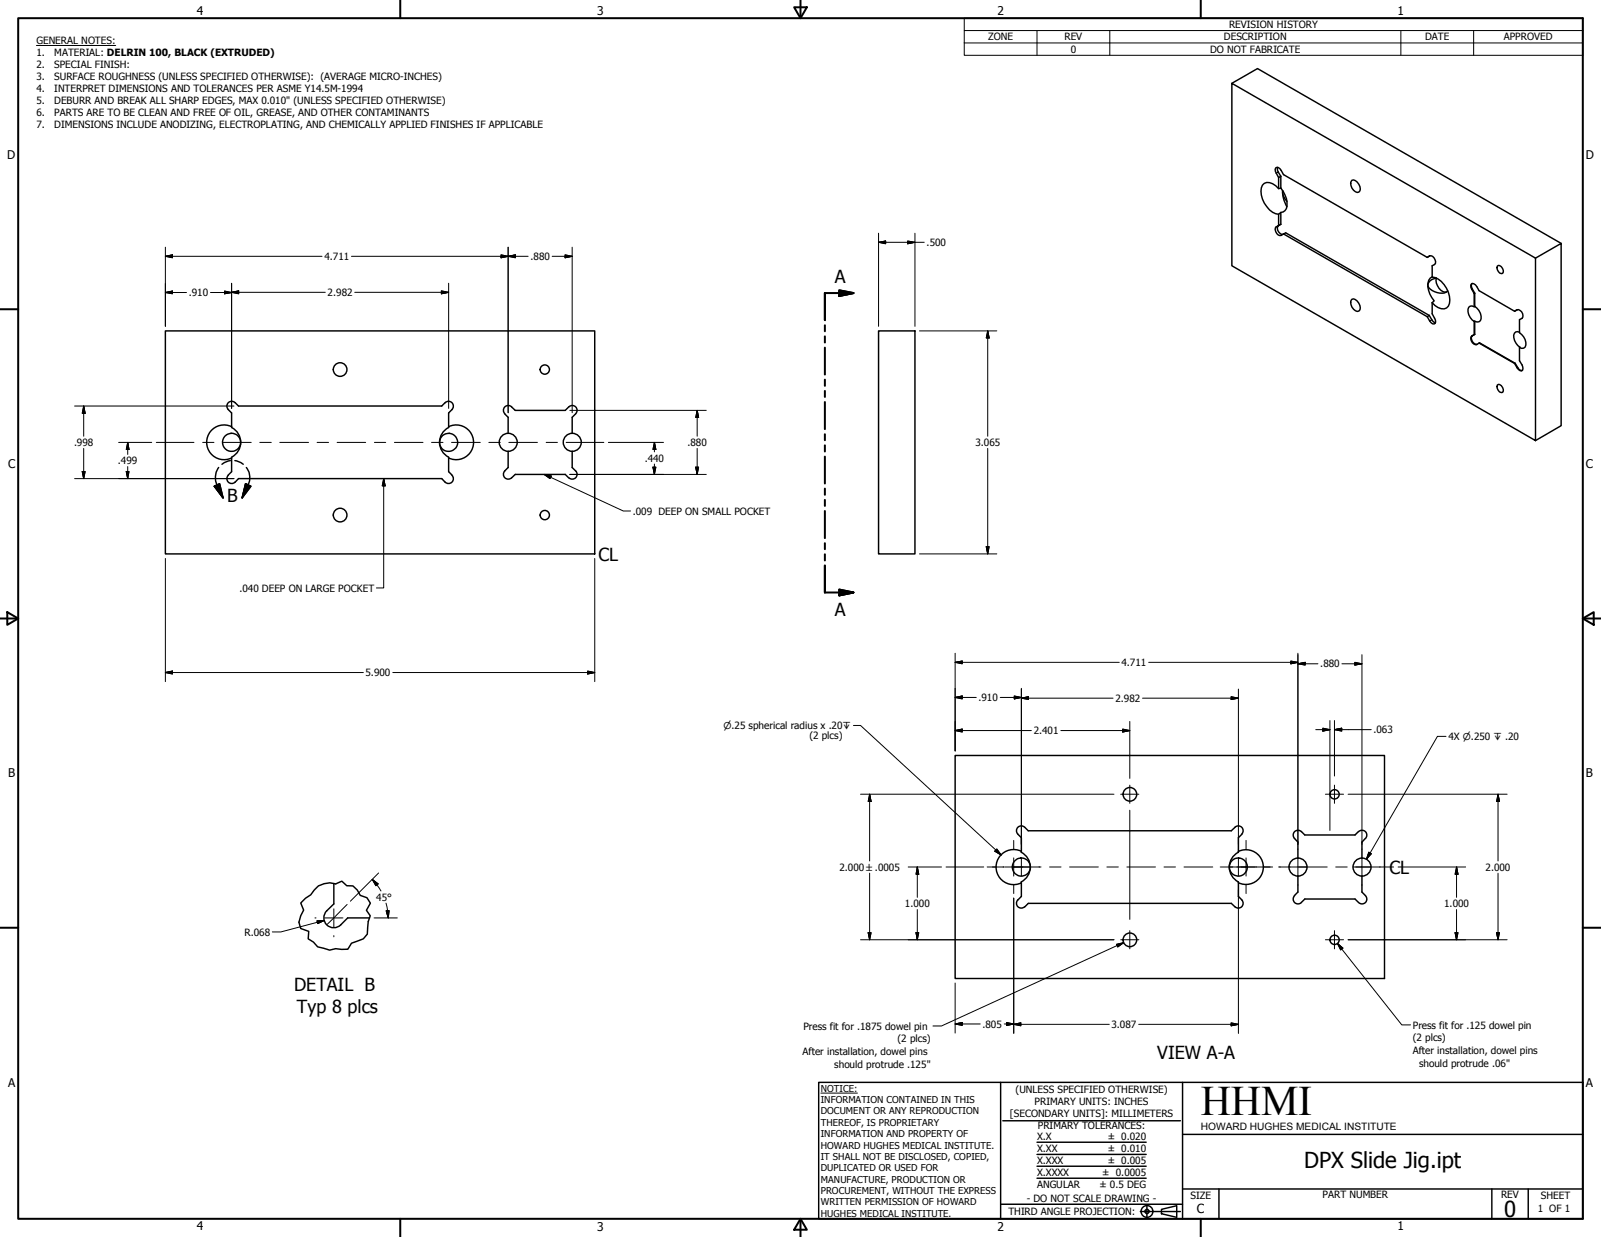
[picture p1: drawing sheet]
<svg xmlns="http://www.w3.org/2000/svg" width="559mm" height="432mm" viewBox="0 0 559 432" stroke-linecap="round" stroke-linejoin="round" font-family="sans-serif">
<!-- layer: Visible (ANSI) -->
<g fill="none" stroke="#000" stroke-width=".51">
<path d="M430 29.1l105.9 61v63.7l-105.9-61zM430 29.1l8.9-5.2 106 61.1M445.9 58.4a3.4 3.4 0 0 0 1.1 3.1M441.3 64a4.1 4.1 0 0 1 5 1.8l.7-.1a7.8 7.8 0 0 1 2 7.1l-.5 .7-2.2 1.3a7.8 7.8 0 0 1-6.1-6.7 3.9 3.9 0 0 1 1.1-4.1zM446.3 74.8v3.9l-.8 .5a1.96 1.96 0 0 0 1.7 3l.8-.5M446.3 62l-1.2-2.2 .2-1.2 .3-.2 1.1 .5 1.3 2.1 50.2 28.9M446.3 62v3.8M447 74.2v4.1l-.8 .5a1.98 1.98 0 0 0 1.6 3M447 61.5v4.2M447 61.5l-.7 .5M449.2 70.3a4.8 4.8 0 0 1-1.5-3.8 10 10 0 0 0 1.5 5.6M471.9 62.9a2.87 2.87 0 0 1 2.8 3.7l-.4 .5a2.81 2.81 0 0 1-2.7-3.7z"/>
<path d="M448 81.7l50.2 28.9M448 81.7l.8-.4 50.1 28.8M498.2 89.9l.8-.6a1.94 1.94 0 0 1 1.7 3l-.8 .5v3.9M499 89.3l-.8 .6M499.9 96.7a8.1 8.1 0 0 1 5.6 10.2 2.54 2.54 0 0 1-3.5 .5l-2.1-1.7M499.9 96.6a3.5 3.5 0 0 0-1.3 4.7l.4 1.3 1.6 2.4-.7 .7M501.3 97.1a4 4 0 0 0 3.6 4.8M501.4 97.1a2.81 2.81 0 0 0-3 2.7 5.3 5.3 0 0 0 6.4 2.2l.5-.5M513.8 99a1.59 1.59 0 0 0 .1 1.9l.8 1.5M522.6 92.9l.4-.3a1.96 1.96 0 0 1 1.4 2.8 1.91 1.91 0 0 1-1.8-2.5zM535.9 90.1l9-5.1v63.6l-9 5.2M57.7 115.5h149.9v77.9h-149.9z"/>
<path d="M306.6 115.5h12.7v77.9h-12.7zM471.9 104.5a2.87 2.87 0 0 1 2.8 3.6l-.4 .5a2.81 2.81 0 0 1-2.7-3.7zM498.9 110.1a4 4 0 0 0 2.1 2.6M498.9 110.1l-.7 .5M499.9 105.7v3.8l1.1 2.3 .1 .6-.6 .7a3.1 3.1 0 0 1-2.3-2.5M513.9 117.2a1.98 1.98 0 0 0 1.7 3M514.5 107.1l-1.4-.2a2.23 2.23 0 0 0-.5 3l1.2 1.7 .7 .6M514.5 102.5a3.1 3.1 0 0 1-1-3.3 1.33 1.33 0 0 1 1.9 .8l.9 1.5 12.3 7.1M514.5 102.5v4.6M514.5 112.2v4.6M514.7 106.9a4.3 4.3 0 0 1 2 5.1l-.5 .3-1.5-.2M514.7 112.1v4.6l-1 .6a1.96 1.96 0 0 0 1.7 3l.9-.5 12.3 7.1a3.3 3.3 0 0 0 2.5 2.6 1.44 1.44 0 0 0 .1-2.1l-.8-1.5v-4.6"/>
<path d="M514.7 112.1l-.2 .1M514.7 106.9l-.2 .2M514.7 102.4v4.5M514.7 102.4l-.2 .1M516.4 119.7l12.4 7.1a3.8 3.8 0 0 0 2.1 2.5h.4M529.5 108.1a1.94 1.94 0 0 1 1.7 3l-.8 .5v4.5a4.3 4.3 0 0 1 1.9 5.1l-.5 .3-1.4-.2M529.5 108.1l-.9 .5M530.4 116a1.31 1.31 0 0 0-2.1 1 4.9 4.9 0 0 0 2.2 4.2l-.1 .1M522.6 134.4l.4-.2a1.96 1.96 0 0 1 1.4 2.8 1.91 1.91 0 0 1-1.8-2.6zM80.8 159.6v5.1a3.3 3.3 0 0 0-1.6 2.4 1.7 1.7 0 0 0 1 1.6 1.7 1.7 0 0 0 1.8-.4l1.2-1.2h71a3 3 0 0 0 2.4 1.7 1.68 1.68 0 0 0 1.5-1.1 1.68 1.68 0 0 0-.4-1.8l-1.1-1.2v-5.1M80.9 148.9a6.1 6.1 0 0 0-8.8 5.5 6.1 6.1 0 0 0 8.8 5.5M80.9 149.2a5.8 5.8 0 0 1 0 10.4"/>
<path d="M82 140.5l1.2 1.2h71l1.2-1.2M82.1 140.6a1.68 1.68 0 0 0-2.4 0 1.68 1.68 0 0 0 0 2.4l1.1 1.1v5.1M155.4 140.6a1.68 1.68 0 0 1 2.3 0 1.68 1.68 0 0 1 0 2.4l-1.1 1.1v5.1M156.6 149.2a5.8 5.8 0 0 0 0 10.4M156.6 148.9a6.1 6.1 0 0 1 8.7 5.5 6.1 6.1 0 0 1-8.7 5.5M176.1 144.5l1.3 1.2v5.6M177.4 157.6v5.6a3.1 3.1 0 0 0-1.7 2.4 1.68 1.68 0 0 0 1 1.5 1.68 1.68 0 0 0 1.9-.3M178.6 142l1.2 1.3h17.5a3.2 3.2 0 0 1 2.4-1.8 1.68 1.68 0 0 1 1.6 1.1 1.68 1.68 0 0 1-.4 1.8M178.6 142a1.68 1.68 0 0 0-2.4 0 1.68 1.68 0 0 0 0 2.4M199.7 157.6v5.6a3 3 0 0 1 1.7 2.4 1.68 1.68 0 0 1-1 1.5 1.68 1.68 0 0 1-1.9-.3M200.9 144.5l-1.2 1.2v5.6M178.6 166.8l1.2-1.2h17.5l1.2 1.2"/>
<path d="M333.4 263.7h149.8v77.9h-149.8zM355.3 291.2a1.68 1.68 0 0 1 0-2.4 1.68 1.68 0 0 1 2.3 0l1.3 1.2h70.9a3.2 3.2 0 0 1 2.4-1.7 1.68 1.68 0 0 1 1.6 1 1.68 1.68 0 0 1-.4 1.9l-1.2 1.2v5.1M355.3 291.2l1.2 1.2v5.1M356.4 297.5a5.8 5.8 0 0 1 0 10.3l.1 5.1-1.2 1.2M356.5 297.2a6.1 6.1 0 0 0-8.8 5.5 6.1 6.1 0 0 0 8.8 5.5M432.2 297.5a5.8 5.8 0 0 0 0 10.3M432.2 297.2a6.1 6.1 0 0 1 8.7 5.5 6.1 6.1 0 0 1-8.7 5.4M453 299.5a3.1 3.1 0 0 0-3.1 3.2 3.1 3.1 0 0 0 3.1 3.1M453 299.5a3.1 3.1 0 0 1 3.2 3.2 3.1 3.1 0 0 1-3.2 3.1M454.2 290.3l1.2 1.2h17.5l1.3-1.2M454.2 290.3a1.68 1.68 0 0 0-2.3 0 1.68 1.68 0 0 0 0 2.4l1.1 1.2v5.6M474.2 290.3a1.68 1.68 0 0 1 2.4 0 1.68 1.68 0 0 1 0 2.4l-1.2 1.2v5.6"/>
<path d="M475.4 299.5a3.1 3.1 0 0 0-3.2 3.2 3.1 3.1 0 0 0 3.2 3.1M475.4 299.5a3.1 3.1 0 0 1 3.1 3.2 3.1 3.1 0 0 1-3.1 3.1M116.5 308.4v7.1l-2.5 2.4a3.5 3.5 0 0 0 0 4.9 3.5 3.5 0 0 0 4.9 0l2.4-2.4h7.7M355.3 314.1a1.68 1.68 0 0 0 0 2.4 1.68 1.68 0 0 0 2.3 0M357.7 316.5l1.2-1.2h70.9l1.2 1.2M432.2 307.8v5.1a3.1 3.1 0 0 1 1.7 2.4 1.68 1.68 0 0 1-1 1.6 1.68 1.68 0 0 1-1.9-.4M453 305.8v5.6a3.3 3.3 0 0 0-1.6 2.4 1.68 1.68 0 0 0 1 1.6 1.68 1.68 0 0 0 1.8-.4M475.4 305.8v5.6a3.2 3.2 0 0 1 1.7 2.4 1.68 1.68 0 0 1-1.1 1.6 1.68 1.68 0 0 1-1.8-.4l-1.3-1.2h-17.5l-1.2 1.2"/>
<circle cx="118.7" cy="129" r="2.38"/>
<circle cx="190.2" cy="129" r="1.62"/>
<circle cx="80.8" cy="154.4" r="3.2"/>
<circle cx="156.6" cy="154.4" r="3.2"/>
<circle cx="177.4" cy="154.4" r="3.1"/>
<circle cx="199.7" cy="154.4" r="3.1"/>
<circle cx="118.7" cy="179.8" r="2.38"/>
<circle cx="190.2" cy="179.8" r="1.62"/>
<circle cx="394.4" cy="277.3" r="2.38"/>
<circle cx="465.8" cy="277.3" r="1.62"/>
<circle cx="356.5" cy="302.7" r="3.2"/>
<circle cx="432.2" cy="302.7" r="3.1"/>
<circle cx="394.4" cy="328.1" r="2.38"/>
<circle cx="465.8" cy="328.1" r="1.62"/>
</g>
<!-- layer: Visible Narrow (ANSI) -->
<path d="M446.2 78.8l-.7 .4M446.2 60.1l-.7 .4M499.7 111.6l-.7 .4M513.9 117.2l-.2 .1M513.9 100.9l-.2 .1M529.7 128.3l-.2 .1" fill="none" stroke="#000" stroke-width=".38"/>
<path d="M447 78.3l-.7 .4M514.7 116.7l-.2 .1M516.4 119.7l-.1 .1M528.8 126.8l-.2 .1" fill="none" stroke="#000" stroke-width=".51"/>
<!-- layer: Break Line (ANSI) -->
<path d="M105 315.2l1.6-1.6 1.9-1.2a7.3 7.3 0 0 1 8.7-3.9l2.1-.9 1.7 1.6h2.2l1.5 1.5 1 1.8 2.4 .9 1.2 1.9-1.4 2.5 1.3 1.9a12.7 12.7 0 0 0-1 6.4l-1.4 1.6-4.1 1.5-1.3 2.1-4.2-.1-2.1 .5-4.2-1.2-1.5-1.6-1.8-1.2 .2-2.6-2.8-1-.7-2.2 .7-2.2 1-2z" fill="none" stroke="#000" stroke-width=".51"/>
<!-- layer: Section Line (ANSI) -->
<g fill="none" stroke="#000" stroke-width=".7">
<path d="M287.9 113.5v2.1M287.9 117.4v2.2M292.9 101.3l5 1-5 1zM297.9 102.3h-10v9.5M287.9 121.3v9.4M287.9 132.5v2.2M287.9 136.5v2.1M287.9 140.3v9.5M287.9 151.6v2.1M287.9 155.4v2.2M287.9 159.4v9.4M287.9 170.6v2.1"/>
<path d="M287.9 174.5v2.1M287.9 178.4v9.4M287.9 189.6v2.1M287.9 193.5v2.1M287.9 197.4v9.4h10M292.9 205.8l5 1-5 1z"/>
</g>
<path d="M292.9 103.3l5-1zM292.9 101.3l5 1-5 1zM292.9 207.8l5-1zM292.9 205.8l5 1-5 1z" fill="#000" stroke="#000" stroke-width=".7"/>
<!-- layer: Detail Boundary (ANSI) -->
<path d="M74.8 169.7l1.8-.9 1.3 5zM76.3 163.2a5.9 5.9 0 0 0-.6 6.1l2.2 4.5M80.4 160.8l-2.1 .7-.8 .6M82 160.8l2.1 .7 .8 .6M85.7 168.8l1.9 .9-3.1 4.1zM86 163.2a5.5 5.5 0 0 1 .6 6.1l-2.1 4.5" fill="none" stroke="#000" stroke-width=".51"/>
<path d="M74.8 169.7l3.1 4.1zM74.8 169.7l1.8-.9 1.3 5zM85.7 168.8l-1.2 5zM85.7 168.8l1.9 .9-3.1 4.1z" fill="#000" stroke="#000" stroke-width=".51"/>
<!-- layer: Border (ANSI) -->
<g fill="none" stroke="#000" stroke-width=".7">
<path d="M6.3 6.3h546.1v419.1h-546.1zM139.7 0v6.3M277.2 2.5h4.4l-2.2 3.8zM279.4 0v6.3M419.1 0v6.3M0 107.9h6.3M552.4 107.9h6.4M0 215.9h6.3M2.5 213.7l3.8 2.2-3.8 2.2zM552.4 215.9l3.9-2.2v4.4zM552.4 215.9h6.4M0 323.8h6.3"/>
<path d="M552.4 323.8h6.4M139.7 425.4v6.4M279.4 425.4l2.2 3.9h-4.4zM279.4 425.4v6.4M419.1 425.4v6.4"/>
</g>
<!-- layer: Title (ANSI) -->
<g fill="none" stroke="#000" stroke-width=".51">
<path d="M285.8 377.8h266.6v47.6h-266.6zM349.2 377.8v47.6M412.7 377.8v47.6M350 391.2h62M361.9 398.7h38.1M412.7 396h139.7M361.9 411.3h38.1M361.9 407.1h38.1M361.9 403h38.1M412.7 415h139.7M425.4 415v10.4M520.7 415v10.4"/>
<path d="M533.4 415v10.4M349.2 420.4h63.5M398 422.9h14M400.3 420.6v4.6M405.4 422.1l5.3-1.2v4l-5.3-1.2z"/>
<circle cx="400.3" cy="422.9" r="2.06"/>
<circle cx="400.3" cy="422.9" r=".73"/>
</g>
<path d="M286.5 381.6h12.8" fill="none" stroke="#000" stroke-width=".35"/>
<!-- layer: Symbol (ANSI) -->
<g fill="none" stroke="#000" stroke-width=".35">
<path d="M12.7 15.9h27.7M336.5 10.7v-4.4h215.9v4.4M336.5 15h215.9M361.9 10.7v8.6M387.3 10.7v8.6M488.9 10.7v8.6M514.3 10.7v8.6M552.4 10.7h-215.9v4.3M552.4 10.7v8.6h-215.9v-4.3M133.9 167.1l.5 2.5h-1zM133.9 167.1v38.1h-2.5M189.9 165.6l2.5 .6-.4 .9z"/>
<path d="M189.9 165.6l27.7 12.8h2.5M297.9 253.2h2.5l49 45.2M504.7 257h-3l-24.8 42.9M347.9 296.4l1.5 2-2.2-1.3zM477.8 297.5l.9 .5-1.8 1.9zM389.7 329.6l2.5-.5-2.1 1.4zM392.2 329.1l-63.6 29h-3M466.8 329.3l1.9 1.7-.8 .6zM466.8 329.3l22.5 28.5h3"/>
</g>
<!-- layer: Dimension (ANSI) -->
<g fill="none" stroke="#000" stroke-width=".35">
<path d="M57.7 89.5l2.5-.5v1zM57.7 89.5h54.7M57.7 86.3v27.6M80.8 98.9v43.7M122.7 89.5h61.6M156.6 98.9v43.7M174.9 89l2.5 .5-2.5 .5zM177.4 89.5l2.5-.5v1zM177.4 86.3v57.8M192.7 89.5h7M197.2 89l2.5 .5-2.5 .5zM199.7 86.3v57.8"/>
<path d="M306.6 84.6l2.5-.5v1zM306.6 84.6h16M306.6 81.4v32.5M316.8 84.1l2.5 .5-2.5 .5zM319.3 81.4v32.5M57.7 102.1l2.5-.5v1zM57.7 102.1h7.4M73.5 102.1h7.3M78.4 101.6l2.4 .5-2.4 .5zM80.8 102l2.5-.5v1.1zM80.8 102h32.7M123.8 102h32.8"/>
<path d="M154.1 101.5l2.5 .5-2.5 .6zM320.9 115.5h27M344.7 115.5l.5 2.5h-1zM344.7 115.5v36.8M26 141.7h55.7M29.2 141.7l.5 2.6h-1zM29.2 141.7v10.6M29.2 156.5v10.6M41.4 154.4h11.6M44.6 154.4l.4 2.5h-.9zM44.6 154.4v4.2M198.9 143.3h47.6"/>
<path d="M212.3 154.4h19.3M228.4 154.4l.5 2.5h-1zM228.4 154.4v3.3M243.3 143.3l.5 2.4h-1zM243.3 143.3v9M243.3 156.5v9.1M344.7 156.5v36.9M26 167.1h55.7M28.7 164.6h1l-.5 2.5zM44.1 164.6h.9l-.4 2.5zM44.6 162.9v4.2M198.9 165.6h47.6"/>
<path d="M227.9 163.1h1l-.5 2.5zM228.4 162v3.6M242.8 163.1h1l-.5 2.5zM57.7 194.9v43M207.6 194.9v43M320.9 193.4h27M344.2 190.8h1l-.5 2.6zM57.7 234.8l2.5-.5v1zM57.7 234.8h69.1M137.1 234.8h70.5M205.1 234.3l2.5 .5-2.5 .5zM333.4 231.2l2.5-.4v.9z"/>
<path d="M333.4 228v34.1M333.4 231.2h57.3M400.9 231.2h52.1M450.5 230.8l2.5 .4-2.5 .5zM453 231.7l2.5-.5v1zM453 228v66.8M453 231.7h7M468.4 231.7h7M472.9 231.2l2.5 .5-2.5 .5zM475.4 228.5v66.3M333.4 255l2.5-.5v1zM333.4 243.5l2.5-.5v1z"/>
<path d="M333.4 255h26.6M333.4 243.5h7.3M349.1 243.5h7.4M354 243l2.5 .5-2.5 .5zM356.5 243.7l2.5-.5v1zM356.5 240.3v54.5M356.5 243.7h32M370.3 255h24M391.9 254.5l2.4 .5-2.4 .5zM394.3 251.8v19.9M398.8 243.7h33.4M429.7 243.2l2.5 .5-2.5 .5z"/>
<path d="M432.2 240.5v54.3M459.2 254.7h5M461.7 254.2l2.5 .5-2.5 .5zM464.2 251.5v25.7M465.8 254.7l2.5-.5v1zM465.8 254.7h12.8M465.8 251.5v19.4M300.4 277.2h88.4M303.5 277.2l.5 2.6h-1zM303.5 277.2v23.3M464.2 277.4v12.5M470.5 277.2h55.5"/>
<path d="M522.9 277.2l.5 2.6h-1zM522.9 277.2v23.3M394.3 282.8v19.8M129.9 307l2.1 1.5-.8 .7zM129.9 307l1.7 1.9M131.5 308.9l1.5 2.1M132.1 304.7l-9.8 9.9M134.7 315.3l.6 2.6M134.8 317.9h1l-.3 2.5zM135.3 317.9l.2 2.5M303.5 304.8v23.2M317 302.6h11.6"/>
<path d="M320.2 302.6l.5 2.6h-1zM320.2 302.6v10.6M320.2 317.5v10.5M353.8 313.5v47.2M394.3 302.8v18.1M432.2 310.6v50.1M488 302.6h23.6M508.4 302.6l.5 2.6h-1zM508.4 302.6v10.6M508.4 317.5v10.5M522.9 304.8v23.2M110.6 321.4l2.6-.1-2.3 1.1z"/>
<path d="M113.2 321.3l-15.2 4h-2.9M130.6 320.4h8.1M300.4 328h88.4M303 325.6h1l-.5 2.4zM319.7 325.6h1l-.5 2.4zM470.5 328h55.5M507.9 325.6h1l-.5 2.4zM522.4 325.6h1l-.5 2.4zM333.4 357.4l2.5-.5v1zM333.4 343.2v17.4M333.4 357.4h8.7M350.5 357.4h3.3"/>
<path d="M351.3 356.9l2.5 .5-2.5 .5zM353.8 357.6l2.5-.5v1zM353.8 357.6h33.4M397.4 357.6h34.8M429.7 357.1l2.5 .5-2.5 .5z"/>
</g>
<g fill="#000" stroke="#000" stroke-width=".35">
<path d="M57.7 89.5l2.5-.5zM57.7 89.5l2.5-.5v1zM174.9 90l2.5-.5zM174.9 89l2.5 .5-2.5 .5zM177.4 89.5l2.5-.5zM177.4 89.5l2.5-.5v1zM197.2 90l2.5-.5zM197.2 89l2.5 .5-2.5 .5zM306.6 84.6l2.5-.5zM306.6 84.6l2.5-.5v1zM316.8 85.1l2.5-.5zM316.8 84.1l2.5 .5-2.5 .5z"/>
<path d="M57.7 102.1l2.5-.5zM57.7 102.1l2.5-.5v1zM78.4 102.6l2.4-.5zM78.4 101.6l2.4 .5-2.4 .5zM80.8 102l2.5-.5zM80.8 102l2.5-.5v1.1zM154.1 102.6l2.5-.6zM154.1 101.5l2.5 .5-2.5 .6zM344.7 115.5l.5 2.5zM344.7 115.5l.5 2.5h-1zM29.2 141.7l.5 2.6zM29.2 141.7l.5 2.6h-1z"/>
<path d="M44.6 154.4l.4 2.5zM44.6 154.4l.4 2.5h-.9zM228.4 154.4l.5 2.5zM228.4 154.4l.5 2.5h-1zM243.3 143.3l.5 2.4zM243.3 143.3l.5 2.4h-1zM28.7 164.6l.5 2.5zM28.7 164.6h1l-.5 2.5zM44.1 164.6l.5 2.5zM44.1 164.6h.9l-.4 2.5zM227.9 163.1l.5 2.5zM227.9 163.1h1l-.5 2.5z"/>
<path d="M242.8 163.1l.5 2.5zM242.8 163.1h1l-.5 2.5zM344.2 190.8l.5 2.6zM344.2 190.8h1l-.5 2.6zM57.7 234.8l2.5-.5zM57.7 234.8l2.5-.5v1zM205.1 235.3l2.5-.5zM205.1 234.3l2.5 .5-2.5 .5zM333.4 231.2l2.5-.4zM333.4 231.2l2.5-.4v.9zM450.5 231.7l2.5-.5zM450.5 230.8l2.5 .4-2.5 .5z"/>
<path d="M453 231.7l2.5-.5zM453 231.7l2.5-.5v1zM472.9 232.2l2.5-.5zM472.9 231.2l2.5 .5-2.5 .5zM333.4 255l2.5-.5zM333.4 255l2.5-.5v1zM333.4 243.5l2.5-.5zM333.4 243.5l2.5-.5v1zM354 244l2.5-.5zM354 243l2.5 .5-2.5 .5zM356.5 243.7l2.5-.5zM356.5 243.7l2.5-.5v1z"/>
<path d="M391.9 255.5l2.4-.5zM391.9 254.5l2.4 .5-2.4 .5zM429.7 244.2l2.5-.5zM429.7 243.2l2.5 .5-2.5 .5zM461.7 255.2l2.5-.5zM461.7 254.2l2.5 .5-2.5 .5zM465.8 254.7l2.5-.5zM465.8 254.7l2.5-.5v1zM303.5 277.2l.5 2.6zM303.5 277.2l.5 2.6h-1zM522.9 277.2l.5 2.6zM522.9 277.2l.5 2.6h-1z"/>
<path d="M129.9 307l2.1 1.5zM129.9 307l2.1 1.5-.8 .7zM134.8 317.9l.7 2.5zM134.8 317.9h1l-.3 2.5zM320.2 302.6l.5 2.6zM320.2 302.6l.5 2.6h-1zM508.4 302.6l.5 2.6zM508.4 302.6l.5 2.6h-1zM110.9 322.4l2.3-1.1zM110.6 321.4l2.6-.1-2.3 1.1zM303 325.6l.5 2.4zM303 325.6h1l-.5 2.4z"/>
<path d="M319.7 325.6l.5 2.4zM319.7 325.6h1l-.5 2.4zM507.9 325.6l.5 2.4zM507.9 325.6h1l-.5 2.4zM522.4 325.6l.5 2.4zM522.4 325.6h1l-.5 2.4zM333.4 357.4l2.5-.5zM333.4 357.4l2.5-.5v1zM351.3 357.9l2.5-.5zM351.3 356.9l2.5 .5-2.5 .5zM353.8 357.6l2.5-.5zM353.8 357.6l2.5-.5v1z"/>
<path d="M429.7 358.1l2.5-.5zM429.7 357.1l2.5 .5-2.5 .5z"/>
</g>
<!-- layer: Centerline (ANSI) -->
<g fill="none" stroke="#000" stroke-width=".35">
<path d="M54.5 154.4h13.2M70.7 154.4h4M77.7 154.4h10M90.7 154.4h4M97.7 154.4h10M110.7 154.4h4M117.7 154.4h9.9M130.7 154.4h3.9M137.7 154.4h9.9M150.6 154.4h4M157.6 154.4h10M170.6 154.4h4"/>
<path d="M177.6 154.4h10M190.6 154.4h4M197.6 154.4h13.2M121.2 315.7l-7 6.9M330.2 302.6h13.1M346.4 302.6h3.9M353.4 302.6h9.9M366.3 302.6h4M373.3 302.6h10M386.3 302.6h4M393.3 302.6h10M406.3 302.6h4"/>
<path d="M413.3 302.6h10M426.3 302.6h4M433.3 302.6h10M446.3 302.6h4M453.3 302.6h9.9M466.2 302.6h4M473.2 302.6h13.2"/>
</g>
<!-- layer: Center Mark (ANSI) -->
<g fill="none" stroke="#000" stroke-width=".35">
<path d="M391.2 277.2h6.3M394.3 274.1v6.3M462.6 277.2h6.3M465.8 274.1v6.3M353.8 293.4v3.1M353.8 299.5v6.3M356.5 296.4v.1M356.5 299.5v6.3M432.2 296.4v.1M432.2 299.5v6.3M434.9 299.5v3.1h-3.2M434.9 293.4v3.1"/>
<path d="M453 296.4v.1M453 299.5v6.3M475.4 299.5v3.1h-3.2M475.4 296.4v.1M116.5 317.2v6.4M344.6 302.6h3.1M350.1 302.6h.2M350.6 302.6h6.4M353.3 302.6h6.4M353.8 308.9v3M356.5 308.9v.1M362.6 302.6h.2"/>
<path d="M425.9 302.6h.1M429.1 302.6h9M432.2 308.9v.1M434.9 302.6v3.2M434.9 308.9v3M438.4 302.6h.1M441.1 302.6h3.1M446.7 302.6h.1M449.8 302.6h6.4M453 308.9v.1M475.4 308.9v.1M478.5 302.6h-3.1v3.2"/>
<path d="M481.5 302.6h.2M109.9 320.4h.4M113.3 320.4h6.4M116.5 326.6v.4M391.2 328h6.3M394.3 324.9v6.3M462.6 328h6.3M465.8 324.9v6.3"/>
</g>
<!-- layer: Symbol (ANSI) -->
<path d="M133.9 167.1l.5 2.5zM133.9 167.1l.5 2.5h-1zM189.9 165.6l2.5 .6zM189.9 165.6l2.5 .6-.4 .9zM347.2 297.1l2.2 1.3zM347.9 296.4l1.5 2-2.2-1.3zM477.8 297.5l-.9 2.4zM477.8 297.5l.9 .5-1.8 1.9zM390.1 330.5l2.1-1.4zM389.7 329.6l2.5-.5-2.1 1.4zM466.8 329.3l1.9 1.7zM466.8 329.3l1.9 1.7-.8 .6z" fill="#000" stroke="#000" stroke-width=".35"/>
<text font-size="14.7" x="419.1" y="389.2">HHMI</text>
<g font-size="7.7">
<text x="455.2" y="407.6">DPX Slide Jig.ipt</text>
<text x="525" y="424.7">0</text>
</g>
<g font-size="6.3">
<text x="291.4" y="98.8">A</text>
<text x="79.3" y="175.1">B</text>
<text x="208.9" y="195.8">CL</text>
<text x="291.4" y="214.9">A</text>
<text x="485" y="304.9">CL</text>
<text x="102.6" y="346">DETAIL B</text>
<text x="103.6" y="353.5">Typ 8 plcs</text>
<text x="403.9" y="369.6">VIEW A-A</text>
</g>
<text font-size="4.4" x="417.8" y="423.5">C</text>
<g font-size="4.2">
<text x="68.7" y="5.3">4</text>
<text x="208.4" y="5.3">3</text>
<text x="348.1" y="5.3">2</text>
<text x="487.8" y="5.3">1</text>
<text x="2.5" y="55.5">D</text>
<text x="553.5" y="55.5">D</text>
<text x="2.8" y="163.4">C</text>
<text x="553.5" y="163.4">C</text>
<text x="2.9" y="271.4">B</text>
<text x="553.5" y="271.4">B</text>
<text x="2.8" y="379.3">A</text>
<text x="553.5" y="379.3">A</text>
<text x="68.7" y="429.5">4</text>
<text x="208.4" y="429.6">3</text>
<text x="348.1" y="429.6">2</text>
<text x="487.8" y="429.5">1</text>
</g>
<text font-size="3.6" x="419.1" y="394.3">HOWARD HUGHES MEDICAL INSTITUTE</text>
<g font-size="3.5">
<text x="429" y="9.8">REVISION HISTORY</text>
<text x="12.7" y="15.3">GENERAL NOTES:</text>
<text x="344.9" y="14.1">ZONE</text>
<text x="371.5" y="14.1">REV</text>
<text x="427.2" y="14.1">DESCRIPTION</text>
<text x="497.4" y="14.1">DATE</text>
<text x="524.9" y="14.1">APPROVED</text>
<text x="12.7" y="19.5">1.</text>
<text x="12.7" y="23.7">2.</text>
<text x="18.9" y="19.5">MATERIAL: DELRIN 100, BLACK (EXTRUDED)</text>
<text x="18.9" y="23.7">SPECIAL FINISH:</text>
<text x="373.7" y="18.4">0</text>
<text x="422.4" y="18.4">DO NOT FABRICATE</text>
<text x="12.7" y="27.8">3.</text>
<text x="18.9" y="27.8">SURFACE ROUGHNESS (UNLESS SPECIFIED OTHERWISE): (AVERAGE MICRO-INCHES)</text>
<text x="12.7" y="32">4.</text>
<text x="18.9" y="32">INTERPRET DIMENSIONS AND TOLERANCES PER ASME Y14.5M-1994</text>
<text x="12.7" y="36.2">5.</text>
<text x="12.7" y="40.4">6.</text>
<text x="18.9" y="36.2">DEBURR AND BREAK ALL SHARP EDGES, MAX 0.010&quot; (UNLESS SPECIFIED OTHERWISE)</text>
<text x="18.9" y="40.4">PARTS ARE TO BE CLEAN AND FREE OF OIL, GREASE, AND OTHER CONTAMINANTS</text>
<text x="12.7" y="44.6">7.</text>
<text x="18.9" y="44.6">DIMENSIONS INCLUDE ANODIZING, ELECTROPLATING, AND CHEMICALLY APPLIED FINISHES IF APPLICABLE</text>
<text x="323.4" y="85.9">.500</text>
<text x="113.2" y="90.7">4.711</text>
<text x="185.2" y="90.7">.880</text>
<text x="65.9" y="103.4">.910</text>
<text x="114.4" y="103.3">2.982</text>
<text x="25.8" y="155.7">.998</text>
<text x="239.9" y="155.7">.880</text>
<text x="340.4" y="155.7">3.065</text>
<text x="225" y="161.1">.440</text>
<text x="41.1" y="162.1">.499</text>
<text x="220.9" y="179.6">.009 DEEP ON SMALL POCKET</text>
<text x="83.6" y="206.5">.040 DEEP ON LARGE POCKET</text>
<text x="391.4" y="232.5">4.711</text>
<text x="460.8" y="233">.880</text>
<text x="127.6" y="236">5.900</text>
<text x="341.6" y="244.7">.910</text>
<text x="389.3" y="245">2.982</text>
<text x="282.5" y="257.8">(2 plcs)</text>
<text x="360.8" y="256.3">2.401</text>
<text x="479.4" y="256">.063</text>
<text x="505.5" y="258.3">4X ⌀.250 ↧ .20</text>
<text x="293" y="303.9">2.000 ±.0005</text>
<text x="518.5" y="303.9">2.000</text>
<text x="131.3" y="314.4">45°</text>
<text x="315.8" y="316.6">1.000</text>
<text x="504.1" y="316.6">1.000</text>
<text x="85.3" y="326.6">R.068</text>
<text x="280.4" y="359.4">Press fit for .1875 dowel pin</text>
<text x="343" y="358.7">.805</text>
<text x="387.9" y="358.8">3.087</text>
<text x="493.1" y="359">Press fit for .125 dowel pin</text>
<text x="313.2" y="363.9">(2 plcs)</text>
<text x="493.1" y="363.5">(2 plcs)</text>
<text x="280.1" y="368.3">After installation, dowel pins</text>
<text x="493.1" y="367.9">After installation, dowel pins</text>
<text x="291.1" y="372.7">should protrude .125&quot;</text>
<text x="495.3" y="372.4">should protrude .06&quot;</text>
<text x="354.5" y="381.6">(UNLESS SPECIFIED OTHERWISE)</text>
<text x="352.5" y="390">[SECONDARY UNITS]: MILLIMETERS</text>
<text x="361.1" y="385.8">PRIMARY UNITS: INCHES</text>
<text x="362.3" y="394.1">PRIMARY TOLERANCES:</text>
<text x="361.9" y="397.9">X.X</text>
<text x="386.7" y="398">± 0.020</text>
<text x="361.9" y="402.1">X.XX</text>
<text x="361.9" y="406.3">X.XXX</text>
<text x="386.7" y="402.1">± 0.010</text>
<text x="386.7" y="406.3">± 0.005</text>
<text x="361.9" y="410.5">X.XXXX</text>
<text x="384.7" y="410.5">± 0.0005</text>
<text x="358.4" y="419.7">- DO NOT SCALE DRAWING -</text>
<text x="361.9" y="414.6">ANGULAR</text>
<text x="383.8" y="414.7">± 0.5 DEG</text>
<text x="415.5" y="418.4">SIZE</text>
<text x="461.6" y="418.3">PART NUMBER</text>
<text x="523.9" y="418.3">REV</text>
<text x="537.8" y="418.4">SHEET</text>
<text x="352" y="424.2">THIRD ANGLE PROJECTION:</text>
<text x="536.7" y="423.2">1 OF 1</text>
</g>
<g font-size="3.3">
<text x="252.5" y="254.4">⌀.25 spherical radius x .20↧</text>
<text x="286.5" y="381.1">NOTICE:</text>
<text x="286.5" y="385">INFORMATION CONTAINED IN THIS</text>
<text x="286.5" y="389">DOCUMENT OR ANY REPRODUCTION</text>
<text x="286.5" y="392.9">THEREOF, IS PROPRIETARY</text>
<text x="286.5" y="396.9">INFORMATION AND PROPERTY OF</text>
<text x="286.5" y="400.9">HOWARD HUGHES MEDICAL INSTITUTE.</text>
<text x="286.5" y="404.9">IT SHALL NOT BE DISCLOSED, COPIED,</text>
<text x="286.5" y="408.9">DUPLICATED OR USED FOR</text>
<text x="286.5" y="412.8">MANUFACTURE, PRODUCTION OR</text>
<text x="286.5" y="416.8">PROCUREMENT, WITHOUT THE EXPRESS</text>
<text x="286.5" y="420.8">WRITTEN PERMISSION OF HOWARD</text>
<text x="286.5" y="424.8">HUGHES MEDICAL INSTITUTE.</text>
</g>
</svg>
